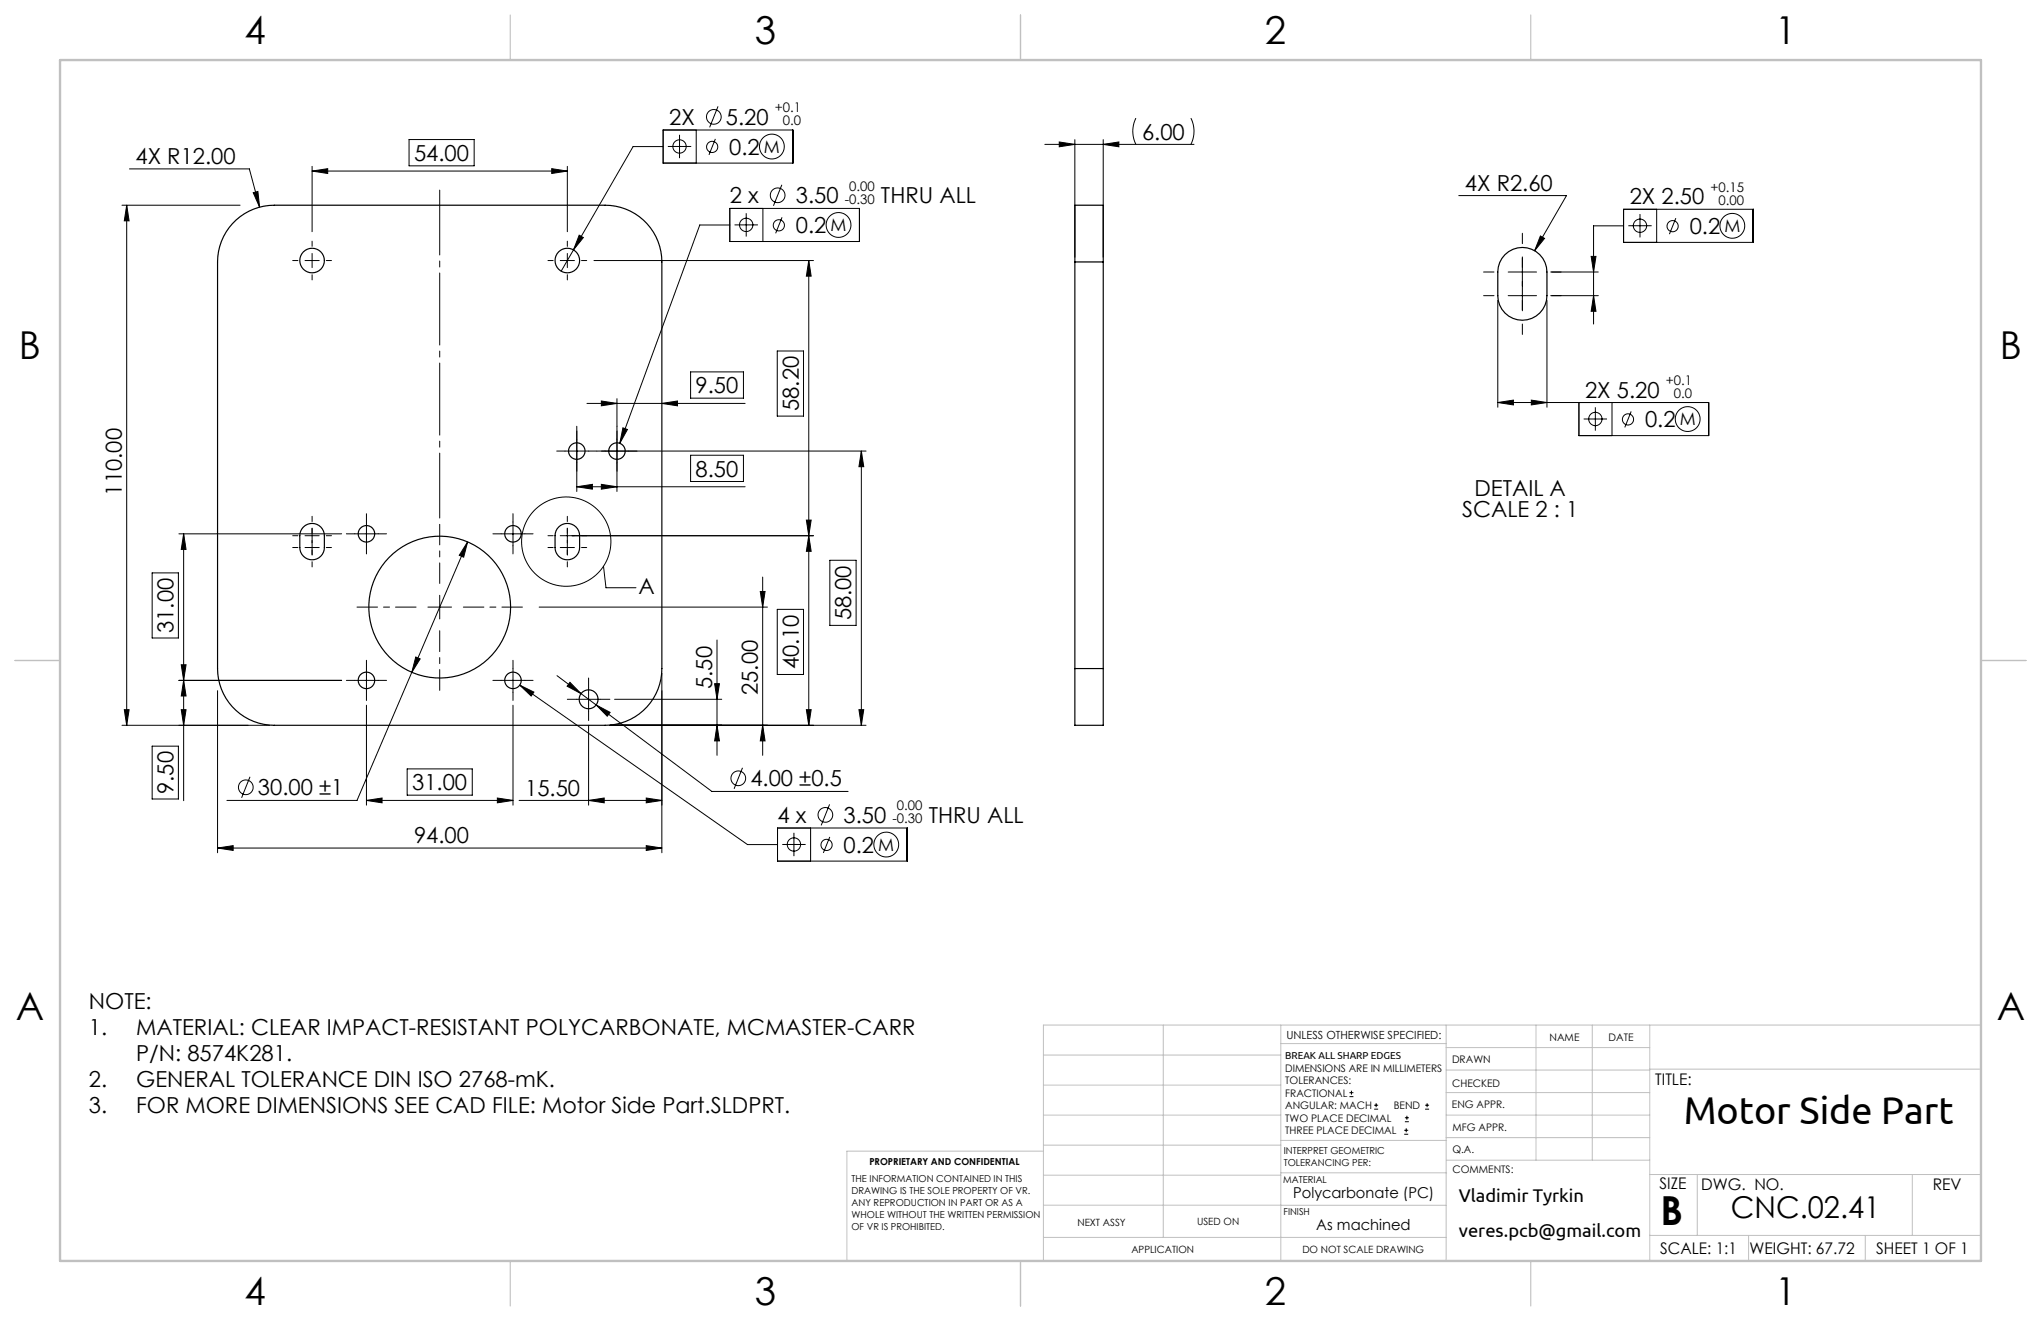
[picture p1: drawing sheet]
<svg xmlns="http://www.w3.org/2000/svg" width="432mm" height="279mm" viewBox="0 0 432 279" stroke-linecap="round" stroke-linejoin="round" font-family="sans-serif">
<g fill="none" stroke="#000" stroke-width=".21">
<path d="M27.4 35.7h25.4l2.1 8.1M66 35.2v13.8M66 36.2h54M66 36.2l3.3-.5v1zM86.5 29.5h13.8v5.6h-13.8zM116.7 35.7l3.3 .5-3.3 .5zM120 35.2v13.8M140.3 31h-6.4l-12.6 21.9M140.3 27.5h27.4v7h-27.4zM141.3 31h4.9M143.8 28.5v4.9M147.3 27.5v7"/>
<path d="M151.3 29.4l-1.3 3.4M151.9 22.5l-1.8 4.4M165.4 39.1l-1.8 4.4M221.1 30.5h31.5M224.1 30l3.3 .5-3.3 .5zM227.4 29.5v24.9M233.4 30.5l3.3-.5v1zM233.4 29.5v24.9M240.3 25a6.2 6.2 0 0 0 0 5.5M252 25a6.2 6.2 0 0 1 0 5.5M25.8 43.4h25M26.8 43.4l.5 3.3h-1z"/>
<path d="M26.8 43.4v110M53.6 40.8l1-.3 .3 3.3zM64.5 55.1h3M66 53.6v3M118.5 55.1h3M120 53.6v3M121.3 52.9l-2.6 4.5M122.5 49.7l.9 .5-2.1 2.7zM125.7 55.1h46.4M154.4 44.1h27.4v7h-27.4zM154.4 47.6h-6.4l-16.9 46.2M155.4 47.6h4.9"/>
<path d="M157.9 45.1v4.9M161.4 44.1v7M165.5 46l-1.4 3.3M171.1 55.1v98.3M171.1 55.1l.5 3.3h-1zM308.6 41.4h22.8l-6.7 11.6M319.1 57.5h6M322.1 54.5v11M325.9 49.9l.9 .5-2.1 2.6zM328.3 57.5h9.8M336.6 54.2h1l-.5 3.3zM343.5 47.8h-6.4v20.7"/>
<path d="M343.5 44.3h27.4v7h-27.4zM344.5 47.7h4.9M347 45.3v4.9M350.5 44.3v7M354.5 46.1l-1.3 3.4M146.1 78.7h11.2v5.5h-11.2zM164.4 74.2h5.6v13.8h-5.6zM316.9 63.5v22.6M319.1 62.5h6M327.3 63.5v22.6M328.3 62.5h9.8M337.1 62.5l.5 3.3h-1z"/>
<path d="M119.5 95.4h5M122 90.2v13.8M124.2 85.3h33.4M127.2 84.8l3.3 .5-3.3 .5zM127.3 95.4h55.9M130.5 84.3v19.7M131.8 90.5l.9 .3-1.6 3zM140 85.3l3.3-.5v1zM146.1 96.3h11.2v5.5h-11.2zM182.2 95.4l.5 3.3h-1zM182.2 95.4v58M316.9 85.1l3.3-.5v1z"/>
<path d="M324 84.6l3.3 .5-3.3 .5zM334 85.1v7h27.5v-7h-44.6M335 88.6h5M337.5 86.1v5M341 85.1v7M345.1 87l-1.4 3.4M37.9 112.9h34.4M38.9 112.9v56.5M38.9 112.9l.5 3.3h-1.1zM64.5 115.8h3M66 114.3v3M75 112.9h5"/>
<path d="M77.5 110.4v5M98.9 114.6l-11.8 27.6M98.9 114.6l-.8 3.3-.9-.4zM106 112.9h5M108.5 110.4v5M118.5 113.3h53.6M120 111.8v3M122 103l3.3-.6v1.1zM122 103h35.6M127.2 102.4l3.3 .6-3.3 .5zM127.7 119.8l.5 4.5h6.4M170.6 110h1l-.5 3.3z"/>
<path d="M171.1 113.3l.5 3.3h-1zM175.6 118.5h5.5v13.8h-5.5zM32.2 121.2h5.5v13.7h-5.5zM88 139l.9 .4-1.8 2.8zM90.5 128.4h5M93 125.9v5M114.1 128.4h48.3M151.7 135.4v24.4M160.8 125.1h1.1l-.5 3.3zM161.4 122.1v37.7M164.4 128.9h5.6v13.8h-5.6zM26.3 150.1h1l-.5 3.3z"/>
<path d="M32.2 157.8h5.5v11.2h-5.5zM37.9 143.9h34.4M38.3 140.6h1.1l-.5 3.3zM38.3 150.1h1.1l-.5 3.3zM38.9 143.9l.5 3.3h-1.1zM46 146.1v34.3M57 153.4h-31.2M75 143.9h5M77.5 141.4v5M77.5 149.2v21.1M87.1 142.2l-11.6 27.1h-27.5M106 143.9h5"/>
<path d="M108.5 141.4v5M108.5 149.2v21.1M110 144.9l3 1.5-.6 .8zM110 144.9l48.1 33.7h6.4M117.8 142.9l8.3 6.2M120.6 144.3l2.3 2.4-2.9-1.6zM122 147.9h5M124.5 153.4v16.9M124.5 145.4v5M126.1 149.1l24.5 18.3h28.8M126.1 149.1l3 1.6-.6 .8zM129 153.4h54.2"/>
<path d="M130 147.9h22.7M140 142.4v38M151.2 144.6h1l-.5 3.3zM151.7 153.4l.5 3.3h-1zM161.4 153.4l.5 3.3h-1.1zM170.6 150.1h1l-.5 3.3zM181.7 150.1h1l-.5 3.3zM46 179.4l3.3-.5v1zM46 179.4h94M52.9 164.3l-1.8 4.4M77.5 169.3l3.3-.5v1zM77.5 169.3h31"/>
<path d="M86.1 162.6h13.8v5.6h-13.8zM105.2 168.8l3.3 .5-3.3 .5zM109.8 169.3h30.2M124.5 169.3l3.3-.5v1zM136.7 178.9l3.3 .5-3.3 .5zM136.7 168.8l3.3 .5-3.3 .5zM157.1 162.4l-1.8 4.4M164.5 175.1h27.4v7h-27.4zM165.5 178.6h4.9M168 176.1v5M171.5 175.1v7M175.5 170.1l-1.8 4.5"/>
<path d="M175.5 177l-1.3 3.4M285.5 231.9h.8M285.5 231.1h.8M285.9 230.7v.8M290.7 234.6h.9M290.7 233.8h.9M291.1 233.3v.9M297.1 239.9h.8M297.1 239.1h.8M297.2 237.3h.9M297.2 236.4h.9M297.5 238.6v.9"/>
<path d="M297.6 236v.8M301.5 234.6h.8M301.5 233.8h.8M301.9 233.3v.9"/>
<circle cx="143.8" cy="31" r="1.41"/>
<circle cx="150.7" cy="31.1" r="1.18"/>
<circle cx="151" cy="24.7" r="1.56"/>
<circle cx="163.3" cy="31" r="2.62"/>
<circle cx="157.9" cy="47.6" r="1.41"/>
<circle cx="164.5" cy="41.3" r="1.56"/>
<circle cx="164.8" cy="47.7" r="1.18"/>
<circle cx="177.4" cy="47.6" r="2.62"/>
<circle cx="347" cy="47.7" r="1.41"/>
<circle cx="353.9" cy="47.8" r="1.18"/>
<circle cx="366.5" cy="47.8" r="2.63"/>
<circle cx="337.5" cy="88.6" r="1.41"/>
<circle cx="344.4" cy="88.7" r="1.18"/>
<circle cx="357.1" cy="88.6" r="2.63"/>
<circle cx="119.8" cy="114.6" r="9.4"/>
<circle cx="52" cy="166.5" r="1.56"/>
<circle cx="156.2" cy="164.6" r="1.56"/>
<circle cx="168" cy="178.6" r="1.41"/>
<circle cx="174.6" cy="172.4" r="1.56"/>
<circle cx="174.9" cy="178.7" r="1.18"/>
<circle cx="187.5" cy="178.6" r="2.62"/>
</g>
<path d="M93 40.2v69.4" fill="none" stroke="#000" stroke-width=".21" stroke-dasharray="15.2 1.3 1.3 1.3" stroke-dashoffset="1.5"/>
<g fill="none" stroke="#000" stroke-width=".21" stroke-dasharray="15.2 1.3 1.3 1.3">
<path d="M63 55.1h-1.1M66 52.1v-1.1M66 58.1v1.1M69 55.1h1.1M117 55.1h-1.1M120 52.1v-1.1M120 58.1v1.1M123 55.1h1.1M316.1 57.5h-2.2M322.1 56.5v-2.2M322.1 51.5v-2.2M328.1 57.5h2.2"/>
<path d="M316.1 62.5h-2.2M322.1 68.5v2.2M322.1 63.5v2.2M328.1 62.5h2.2M119.5 95.4h-1.7M122 92.9v-1.7M122 97.9v1.8M124.5 95.4h1.8M128 95.4h-1.7M130.5 92.9v-1.7M130.5 97.9v1.8M133 95.4h1.8"/>
<path d="M63 115.8h-1.1M63 113.3h-1.1M66 112.8v-1.1M66 118.8v1.1M66 113.3v-1.5M66 113.3h-1.5M66 113.3v1.5M66 113.3h1.5M66 110.3v-1.1M66 116.3v1.1M69 115.8h1.1M69 113.3h1.1"/>
<path d="M75 112.9h-1.7M77.5 110.4v-1.7M77.5 115.4v1.8M80 112.9h1.8M106 112.9h-1.7M108.5 110.4v-1.7M108.5 115.4v1.8M111 112.9h1.8M117 115.8h-1.1M117 113.3h-1.1M120 115.8v-1.5M120 115.8h-1.5"/>
<path d="M120 115.8v1.5M120 115.8h1.5M120 112.8v-1.1M120 118.8v1.1M120 110.3v-1.1M120 116.3v1.1M123 115.8h1.1M123 113.3h1.1M75 143.9h-1.7M77.5 141.4v-1.7M77.5 146.4v1.8M80 143.9h1.8"/>
<path d="M106 143.9h-1.7M108.5 141.4v-1.7M108.5 146.4v1.8M111 143.9h1.8M122 147.9h-2M124.5 145.4v-2M124.5 150.4v2M127 147.9h2"/>
</g>
<path d="M88 128.4h-12.5M93 123.4v-12.5M98 128.4h12.5" fill="none" stroke="#000" stroke-width=".21" stroke-dasharray="15.2 1.3 1.3 1.3" stroke-dashoffset="10.9"/>
<path d="M93 133.4v12.6" fill="none" stroke="#000" stroke-width=".21" stroke-dasharray="15.2 1.3 1.3 1.3" stroke-dashoffset="10.8"/>
<g fill="none" stroke="#c0c0c0" stroke-width=".21">
<path d="M246.1 216.8v44.9M271 216.8v49.9M305.9 216.8v49.9M325 216.8v28.6M336.9 216.8v28.6M349 216.8v49.9M419.1 216.8h-198.3v49.9M220.8 235.9h50.2M220.8 229.5h50.2M220.8 223.2h50.2M271 220.7h34.9M305.9 231.1h43.1"/>
<path d="M305.9 226.3h43.1M305.9 221.6h43.1M305.9 235.9h43.1M349 226.1h70.1M220.8 248.6h50.2M220.8 242.2h50.2M220.8 254.9h50.2M220.8 243.5h-41.6v23.2M271 254.9h34.9M271 248.1h35.1M271 241.2h35.1M305.9 240.6h43.1"/>
<path d="M306.1 245.4h42.9M349 248.4h70.1M359.1 248.4v12.9M404.6 248.4v12.9M220.8 261.7h85.1M349 261.3h70.1M369.9 261.3v5.4M394.6 261.3v5.4"/>
</g>
<path d="M107.9 3.2v9.5M215.9 3.2v9.5M323.8 3.2v9.5M3.2 139.7h9.5M419.1 139.7h9.5M107.9 266.7v9.5M215.9 266.7v9.5M323.8 266.7v9.5" fill="none" stroke="#c0c0c0" stroke-width=".25"/>
<path d="M12.7 12.7h406.4v254h-406.4z" fill="none" stroke="#c0c0c0" stroke-width=".5"/>
<g fill="#000">
<path d="M131.8 90.5l-.7 3.3 1.6-3zM53.6 40.8l1.3 3-.3-3.3zM110 144.9l2.4 2.3 .6-.8z"/>
<path d="M98.9 114.6l-1.7 2.9 .9 .4zM88 139l-.9 3.2 1.8-2.8zM122.5 49.7l-1.2 3.2 2.1-2.7zM66 36.2l3.3-.5v1zM116.7 35.7l3.3 .5-3.3 .5zM120.6 144.3l-.6 .8 2.9 1.6zM126.1 149.1l2.4 2.4 .6-.8zM124.5 169.3l3.3-.5v1zM136.7 168.8l3.3 .5-3.3 .5zM77.5 169.3l3.3-.5v1zM105.2 168.8l3.3 .5-3.3 .5zM127.2 84.8l3.3 .5-3.3 .5zM140 85.3l3.3-.5v1zM316.9 85.1l3.3-.5v1zM324 84.6l3.3 .5-3.3 .5zM337.1 62.5l.5 3.3h-1zM336.6 54.2h1l-.5 3.3zM325.9 49.9l-1.2 3.1 2.1-2.6z"/>
<path d="M127.2 102.4l3.3 .6-3.3 .5zM122 103l3.3-.6v1.1z"/>
<path d="M160.8 125.1h1.1l-.5 3.3zM161.4 153.4l.5 3.3h-1.1zM171.1 113.3l.5 3.3h-1zM170.6 150.1h1l-.5 3.3zM151.2 144.6h1l-.5 3.3zM151.7 153.4l.5 3.3h-1zM38.9 112.9l.5 3.3h-1.1zM38.3 140.6h1.1l-.5 3.3zM182.2 95.4l.5 3.3h-1zM181.7 150.1h1l-.5 3.3zM38.9 143.9l.5 3.3h-1.1zM38.3 150.1h1.1l-.5 3.3z"/>
<path d="M26.3 150.1h1l-.5 3.3zM26.8 43.4l.5 3.3h-1zM170.6 110h1l-.5 3.3zM171.1 55.1l.5 3.3h-1z"/>
<path d="M136.7 178.9l3.3 .5-3.3 .5zM46 179.4l3.3-.5v1zM233.4 30.5l3.3-.5v1zM224.1 30l3.3 .5-3.3 .5z"/>
</g>
<g fill="none" stroke="#000" stroke-width=".25">
<path d="M49.2 47.3a12 12 0 0 1 8.8-3.9h70a12 12 0 0 1 12 12v86a12 12 0 0 1-12 12h-70a12 12 0 0 1-12-12v-86a12 12 0 0 1 3.2-8.1zM227.4 55.4v-12h6v12M227.4 55.4h6M227.4 55.4v86M233.4 55.4v86M318.4 53.9a5.2 5.2 0 0 1 5.7-1.2 5.2 5.2 0 0 1 3.2 4.8v5a5.2 5.2 0 0 1-5.2 5.2 5.2 5.2 0 0 1-5.2-5.2v-5a5.2 5.2 0 0 1 1.5-3.6zM64.2 111.5a2.6 2.6 0 0 1 2.8-.6 2.6 2.6 0 0 1 1.6 2.4v2.5a2.6 2.6 0 0 1-2.6 2.6 2.6 2.6 0 0 1-2.6-2.6v-2.5a2.6 2.6 0 0 1 .8-1.8zM118.2 111.5a2.6 2.6 0 0 1 2.8-.6 2.6 2.6 0 0 1 1.6 2.4v2.5a2.6 2.6 0 0 1-2.6 2.6 2.6 2.6 0 0 1-2.6-2.6v-2.5a2.6 2.6 0 0 1 .8-1.8zM227.4 141.4v12h6v-12M227.4 141.4h6"/>
<circle cx="66" cy="55.1" r="2.6"/>
<circle cx="120" cy="55.1" r="2.6"/>
<circle cx="122" cy="95.4" r="1.75"/>
<circle cx="130.5" cy="95.4" r="1.75"/>
<circle cx="77.5" cy="112.9" r="1.75"/>
<circle cx="108.5" cy="112.9" r="1.75"/>
<circle cx="93" cy="128.4" r="15"/>
<circle cx="77.5" cy="143.9" r="1.75"/>
<circle cx="108.5" cy="143.9" r="1.75"/>
<circle cx="124.5" cy="147.9" r="2"/>
</g>
<text font-size="8.5" x="351.3" y="259">B</text>
<text font-size="8.2" x="356.2" y="237.7">Motor Side Part</text>
<g font-size="8.1">
<text x="51.7" y="9.3">4</text>
<text x="159.7" y="9.3">3</text>
<text x="267.6" y="9.3">2</text>
<text x="375.6" y="9.3">1</text>
<text x="4" y="76">B</text>
<text x="423.1" y="76">B</text>
<text x="3.3" y="215.7">A</text>
<text x="422.4" y="215.7">A</text>
<text x="51.7" y="276">4</text>
<text x="159.7" y="276">3</text>
<text x="267.6" y="276">2</text>
<text x="375.6" y="276">1</text>
</g>
<text font-size="6.3" x="366.2" y="257.6">CNC.02.41</text>
<g font-size="4.7">
<text x="141.6" y="26.4">2X</text>
<text x="153.6" y="26.4">5.20</text>
<text x="241.6" y="29.5">6.00</text>
<text x="28.7" y="34.7">4X R12.00</text>
<text x="87.6" y="34.1">54.00</text>
<text x="154.3" y="32.8">0.2</text>
<text x="309.9" y="40.4">4X R2.60</text>
<text x="154.4" y="43">2 x</text>
<text x="168.4" y="43">3.50</text>
<text x="186.4" y="43">THRU ALL</text>
<text x="344.8" y="43.3">2X 2.50</text>
<text x="168.4" y="49.3">0.2</text>
<text x="357.5" y="49.5">0.2</text>
<text x="147.2" y="83.2">9.50</text>
<text x="169" y="86.9" transform="rotate(-90 169 86.9)">58.20</text>
<text x="335.3" y="84.1">2X 5.20</text>
<text x="348" y="90.4">0.2</text>
<text x="147.2" y="100.8">8.50</text>
<text x="25.8" y="104.8" transform="rotate(-90 25.8 104.8)">110.00</text>
<text x="311.9" y="104.9">DETAIL A</text>
<text x="309.3" y="109.4">SCALE 2 : 1</text>
<text x="135.1" y="125.6">A</text>
<text x="180.1" y="131.2" transform="rotate(-90 180.1 131.2)">58.00</text>
<text x="36.7" y="133.9" transform="rotate(-90 36.7 133.9)">31.00</text>
<text x="169" y="141.6" transform="rotate(-90 169 141.6)">40.10</text>
<text x="150.7" y="145.7" transform="rotate(-90 150.7 145.7)">5.50</text>
<text x="160.3" y="147" transform="rotate(-90 160.3 147)">25.00</text>
<text x="36.7" y="167.9" transform="rotate(-90 36.7 167.9)">9.50</text>
<text x="87.2" y="167.2">31.00</text>
<text x="158.8" y="166.3">4.00 ±0.5</text>
<text x="54.6" y="168.2">30.00 ±1</text>
<text x="111.1" y="168.3">15.50</text>
<text x="87.6" y="178.4">94.00</text>
<text x="164.5" y="174.1">4 x</text>
<text x="178.5" y="174.1">3.50</text>
<text x="196.5" y="174.1">THRU ALL</text>
<text x="178.5" y="180.4">0.2</text>
<text x="18.8" y="213.5">NOTE:</text>
<text x="18.8" y="219">1.</text>
<text x="28.8" y="219">MATERIAL: CLEAR IMPACT-RESISTANT POLYCARBONATE, MCMASTER-CARR</text>
<text x="28.8" y="224.5">P/N: 8574K281.</text>
<text x="18.8" y="230">2.</text>
<text x="28.8" y="230">GENERAL TOLERANCE DIN ISO 2768-mK.</text>
<text x="18.8" y="235.5">3.</text>
<text x="28.8" y="235.5">FOR MORE DIMENSIONS SEE CAD FILE: Motor Side Part.SLDPRT.</text>
</g>
<g font-size="3.9">
<text x="308.6" y="254.3">Vladimir Tyrkin</text>
<text x="308.6" y="261.6">veres.pcb@gmail.com</text>
</g>
<g font-size="3.7">
<text x="161.6" y="32.3">M</text>
<text x="175.7" y="48.9">M</text>
<text x="364.8" y="49.1">M</text>
<text x="355.4" y="89.9">M</text>
<text x="185.8" y="179.9">M</text>
</g>
<g font-size="3.4">
<text x="350.2" y="229.5">TITLE:</text>
<text x="351.1" y="251.6">SIZE</text>
<text x="359.9" y="251.6">DWG. NO.</text>
<text x="408.9" y="251.7">REV</text>
<text x="351.2" y="265.2">SCALE: 1:1</text>
<text x="370.1" y="265.3">WEIGHT: 67.72</text>
<text x="396.9" y="265.2">SHEET 1 OF 1</text>
</g>
<g font-size="3.2">
<text x="273.6" y="253.3">Polycarbonate (PC)</text>
<text x="278.5" y="260.1">As machined</text>
</g>
<g font-size="2.8">
<text x="163.9" y="23.8">+0.1</text>
<text x="165.6" y="26.5">0.0</text>
<text x="179.7" y="40.3">0.00</text>
<text x="361.8" y="40.6">+0.15</text>
<text x="178.7" y="43.1">-0.30</text>
<text x="363.5" y="43.3">0.00</text>
<text x="352.4" y="81.5">+0.1</text>
<text x="354.1" y="84.2">0.0</text>
<text x="189.8" y="171.4">0.00</text>
<text x="188.8" y="174.1">-0.30</text>
</g>
<text font-size="2.4" x="272.2" y="219.7">UNLESS OTHERWISE SPECIFIED:</text>
<g font-size="2.2">
<text x="327.8" y="220.1">NAME</text>
<text x="340.3" y="220.2">DATE</text>
<text x="271.9" y="226.6">DIMENSIONS ARE IN MILLIMETERS</text>
<text x="307.2" y="224.9">DRAWN</text>
<text x="271.9" y="229.3">TOLERANCES:</text>
<text x="271.9" y="231.9">FRACTIONAL</text>
<text x="307.3" y="229.8">CHECKED</text>
<text x="271.9" y="234.6">ANGULAR: MACH</text>
<text x="271.9" y="237.2">TWO PLACE DECIMAL</text>
<text x="271.9" y="239.9">THREE PLACE DECIMAL</text>
<text x="294.9" y="234.6">BEND</text>
<text x="307.2" y="234.5">ENG APPR.</text>
<text x="307.3" y="239.2">MFG APPR.</text>
<text x="307.3" y="243.9">Q.A.</text>
<text x="307.3" y="248.1">COMMENTS:</text>
</g>
<g font-size="2.1">
<text x="271.9" y="224.1">BREAK ALL SHARP EDGES</text>
<text x="227.9" y="259.2">NEXT ASSY</text>
<text x="253.3" y="259.2">USED ON</text>
<text x="239.3" y="265">APPLICATION</text>
<text x="275.5" y="265.1">DO NOT SCALE DRAWING</text>
</g>
<g font-size="2">
<text x="271.6" y="244.1">INTERPRET GEOMETRIC</text>
<text x="180.2" y="250">THE INFORMATION CONTAINED IN THIS</text>
<text x="183.9" y="246.4">PROPRIETARY AND CONFIDENTIAL</text>
<text x="271.5" y="250.2">MATERIAL</text>
<text x="271.6" y="246.6">TOLERANCING PER:</text>
<text x="180.2" y="252.5">DRAWING IS THE SOLE PROPERTY OF VR.</text>
<text x="180.2" y="255.1">ANY REPRODUCTION IN PART OR AS A</text>
<text x="180.2" y="257.6">WHOLE WITHOUT THE WRITTEN PERMISSION</text>
<text x="271.5" y="257">FINISH</text>
<text x="180.2" y="260.1">OF VR IS PROHIBITED.</text>
</g>
</svg>
